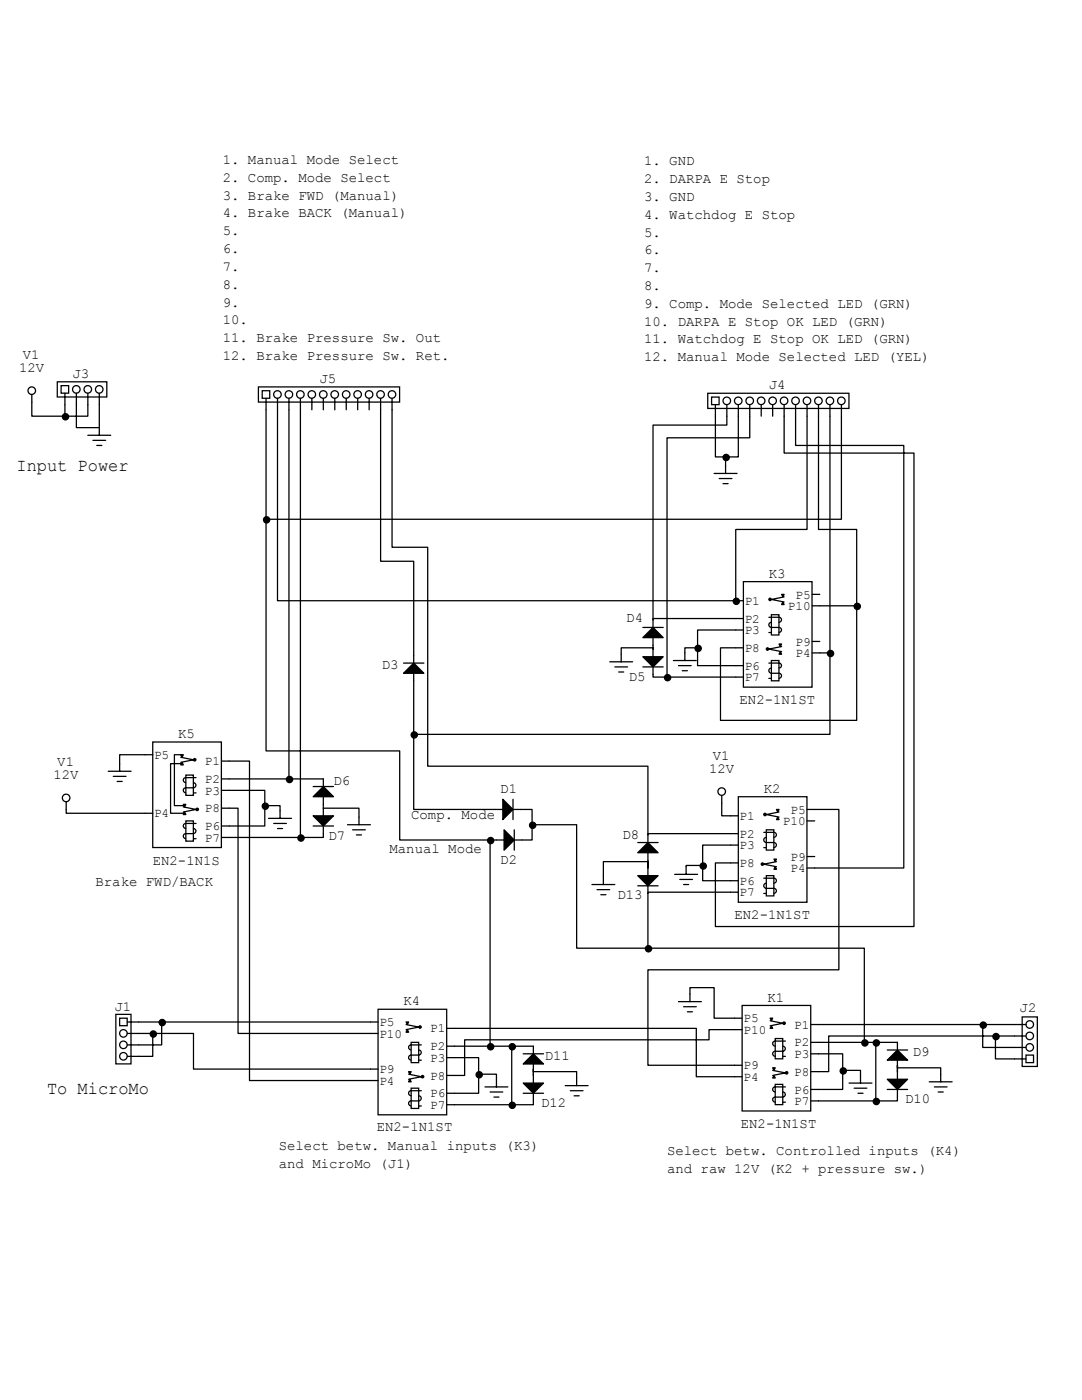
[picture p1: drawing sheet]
<svg xmlns="http://www.w3.org/2000/svg" width="216mm" height="279mm" viewBox="0 0 216 279" stroke-linecap="round" stroke-linejoin="round" font-family="sans-serif">
<path d="M6.3 78.7v1.6M17.5 86.9h4.6M18.5 87.9h2.6M19.3 88.9h1M19.8 85.3v1.6" fill="none" stroke="#000" stroke-width=".25"/>
<g fill="#fff" stroke="#000" stroke-width=".25">
<path d="M11.4 76.2h9.9v3h-9.9z" fill-rule="evenodd"/>
<path d="M12.2 77h1.5v1.5h-1.5z" fill-rule="evenodd"/>
<circle cx="6.3" cy="78" r=".76"/>
<circle cx="15.2" cy="77.7" r=".76"/>
<circle cx="17.5" cy="77.7" r=".76"/>
<circle cx="19.8" cy="77.7" r=".76"/>
</g>
<path d="M13 78.5v2.3M15.2 78.5v2.3M17.5 78.5v2.3M19.8 78.5v2.3" fill="none" stroke="#000" stroke-width=".25"/>
<path d="M30.5 148.1h13.7v21h-13.7z" fill-rule="evenodd" fill="#fff" stroke="#000" stroke-width=".25"/>
<path d="M36.1 151.1l2.5 .5-2.5 .5" fill="none" stroke="#fff" stroke-width=".25"/>
<g fill="#000" stroke="#000" stroke-width=".25">
<path d="M36.1 150.6h.5l-.3 .5z" fill-rule="evenodd"/>
<path d="M36.3 152.1l.3 .6h-.5z" fill-rule="evenodd"/>
<circle cx="38.9" cy="151.6" r=".24"/>
</g>
<path d="M36.1 151.1l2.5 .5-2.5 .5" fill="none" stroke="#000" stroke-width=".25"/>
<path d="M37.1 154.7h1.5v4h-1.5z" fill-rule="evenodd" fill="#fff" stroke="#000" stroke-width=".25"/>
<path d="M38.6 156.2a.5 .5 0 0 1 .5 .5 .5 .5 0 0 1-.5 .5M38.6 157.2h-1.5a.5 .5 0 0 0-.5 .5 .5 .5 0 0 0 .5 .5M38.6 158.2h.5M39.1 155.2h-2a.5 .5 0 0 0-.5 .5 .5 .5 0 0 0 .5 .5" fill="none" stroke="#000" stroke-width=".25"/>
<path d="M37.1 163.8h1.5v4.1h-1.5z" fill-rule="evenodd" fill="#fff" stroke="#000" stroke-width=".25"/>
<g fill="none" stroke="#000" stroke-width=".25">
<path d="M29 150.6h1.5M36.3 150.6h-1.5v10.2h2M36.3 152.4h-2.3v9.9h2.8M44.2 151.9h1.5M44.2 157.7h1.5M44.2 155.4h1.5M29 162.3h1.5M36.6 161l2.5 .5-2.5 .6M38.6 165.4a.5 .5 0 0 1 .5 .5 .5 .5 0 0 1-.5 .4l-1.5 .1a.5 .5 0 0 0-.5 .5 .5 .5 0 0 0 .5 .5M38.6 167.4h.5M39.1 164.3h-2a.5 .5 0 0 0-.5 .5 .5 .5 0 0 0 .5 .5M44.2 161.3h1.5"/>
<path d="M44.2 164.8h1.5M44.2 167.1h1.5"/>
</g>
<path d="M36.6 161l2.5 .5-2.5 .6" fill="none" stroke="#fff" stroke-width=".25"/>
<g fill="#000" stroke="#000" stroke-width=".25">
<path d="M36.6 160.5h.5l-.3 .5z" fill-rule="evenodd"/>
<path d="M36.8 162.1l.3 .5h-.5z" fill-rule="evenodd"/>
<circle cx="39.4" cy="161.5" r=".24"/>
</g>
<g fill="#fff" stroke="#000" stroke-width=".25">
<path d="M51.6 77.2h28.1v3h-28.1z" fill-rule="evenodd"/>
<path d="M52.3 78h1.5v1.5h-1.5z" fill-rule="evenodd"/>
<circle cx="55.4" cy="78.7" r=".76"/>
<circle cx="57.6" cy="78.7" r=".76"/>
<circle cx="59.9" cy="78.7" r=".76"/>
<circle cx="62.2" cy="78.7" r=".76"/>
<circle cx="64.5" cy="78.7" r=".76"/>
<circle cx="66.8" cy="78.7" r=".76"/>
<circle cx="69.1" cy="78.7" r=".76"/>
<circle cx="71.4" cy="78.7" r=".76"/>
<circle cx="73.6" cy="78.7" r=".76"/>
<circle cx="75.9" cy="78.7" r=".76"/>
<circle cx="78.2" cy="78.7" r=".76"/>
</g>
<path d="M53.1 79.5v2.3M55.4 79.5v2.3M57.7 79.5v2.3M59.9 79.5v2.3M62.2 79.5v2.3M64.5 79.5v2.3M66.8 79.5v2.3M69.1 79.5v2.3M71.4 79.5v2.3M73.7 79.5v2.3M75.9 79.5v2.3M78.2 79.5v2.3" fill="none" stroke="#000" stroke-width=".25"/>
<g fill="#fff" stroke="#000" stroke-width=".25">
<path d="M141.2 78.5h28.2v3h-28.2z" fill-rule="evenodd"/>
<path d="M142 79.2h1.5v1.6h-1.5z" fill-rule="evenodd"/>
<circle cx="145" cy="80" r=".76"/>
<circle cx="147.3" cy="80" r=".76"/>
<circle cx="149.6" cy="80" r=".76"/>
<circle cx="151.9" cy="80" r=".76"/>
<circle cx="154.2" cy="80" r=".76"/>
<circle cx="156.4" cy="80" r=".76"/>
<circle cx="158.7" cy="80" r=".76"/>
<circle cx="161" cy="80" r=".76"/>
<circle cx="163.3" cy="80" r=".76"/>
<circle cx="165.6" cy="80" r=".76"/>
<circle cx="167.9" cy="80" r=".76"/>
</g>
<g fill="none" stroke="#000" stroke-width=".25">
<path d="M142.7 80.8v2.3M145 80.8v2.3M147.3 80.8v2.3M149.6 80.8v2.3M151.9 80.8v2.3M154.2 80.8v2.3M156.5 80.8v2.3M158.7 80.8v2.3M161 80.8v2.3M163.3 80.8v2.3M165.6 80.8v2.3M167.9 80.8v2.3"/>
<path d="M169.4 216.2h4.6M170.4 217.2h2.6M171.2 218.2h1M171.7 214.6v1.6M177 217.4h4.1M177 209.5h4.1M179.1 208v1.5M179.1 211.6v1.5M179.1 213.9v1.5M179.1 217.4v1.5M185.4 215.9h4.6M186.4 216.9h2.6"/>
<path d="M187.2 217.9h1M187.7 214.4v1.5"/>
</g>
<g fill="#000" stroke="#000" stroke-width=".25">
<path d="M177 215.4h4.1l-2 2z" fill-rule="evenodd"/>
<path d="M177 211.6l2.1-2.1 2 2.1z" fill-rule="evenodd"/>
</g>
<g fill="#fff" stroke="#000" stroke-width=".25">
<path d="M204 202.9h3v9.9h-3z" fill-rule="evenodd"/>
<path d="M204.7 210.6h1.5v1.5h-1.5z" fill-rule="evenodd"/>
<circle cx="205.5" cy="209" r=".76"/>
<circle cx="205.5" cy="206.7" r=".76"/>
<circle cx="205.5" cy="204.5" r=".76"/>
</g>
<path d="M202.4 211.3h2.3M202.4 209h2.3M202.4 206.8h2.3M202.4 204.5h2.3" fill="none" stroke="#000" stroke-width=".25"/>
<path d="M148.1 200.7h13.7v21h-13.7z" fill-rule="evenodd" fill="#fff" stroke="#000" stroke-width=".25"/>
<path d="M153.7 203.7l2.5 .5-2.5 .5" fill="none" stroke="#fff" stroke-width=".25"/>
<g fill="#000" stroke="#000" stroke-width=".25">
<path d="M153.7 203.2h.5l-.3 .5z" fill-rule="evenodd"/>
<path d="M153.9 204.7l.3 .5h-.5z" fill-rule="evenodd"/>
<circle cx="156.5" cy="204.2" r=".24"/>
</g>
<path d="M153.7 203.7l2.5 .5-2.5 .5" fill="none" stroke="#000" stroke-width=".25"/>
<path d="M154.7 207.3h1.5v4h-1.5z" fill-rule="evenodd" fill="#fff" stroke="#000" stroke-width=".25"/>
<path d="M154.7 207.8a.5 .5 0 0 0-.5 .5 .5 .5 0 0 0 .5 .5M154.7 209.8a.5 .5 0 0 0-.5 .5 .5 .5 0 0 0 .5 .5M154.7 207.8h2M154.7 209.8h1.5M156.2 208.8a.5 .5 0 0 1 .5 .5 .5 .5 0 0 1-.5 .5M156.2 210.8h.5" fill="none" stroke="#000" stroke-width=".25"/>
<path d="M154.7 216.4h1.5v4.1h-1.5z" fill-rule="evenodd" fill="#fff" stroke="#000" stroke-width=".25"/>
<g fill="none" stroke="#000" stroke-width=".25">
<path d="M96.8 216.9h4.5M97.8 217.9h2.5M98.6 218.9h1M99.1 215.4v1.5M104.4 210.3h4.1M104.4 218.2h4.1M106.4 208.8v1.5M106.4 212.3v1.6M106.4 214.6v1.6M106.4 218.2v1.5M112.8 216.7h4.5M113.8 217.7h2.5"/>
<path d="M114.6 218.7h1M115.1 215.1v1.6M146.6 214.9h1.5M146.6 203.2h1.5M146.6 212.6h1.5M146.6 205.5h1.5M154.2 213.6l2.5 .5-2.5 .5M154.7 216.9a.5 .5 0 0 0-.5 .5 .5 .5 0 0 0 .5 .5M154.7 218.9a.5 .5 0 0 0-.5 .5 .5 .5 0 0 0 .5 .5M154.7 216.9h2M156.2 217.9a.5 .5 0 0 1 .5 .5 .5 .5 0 0 1-.5 .5h-1.5M156.2 220h.5"/>
<path d="M161.8 204.5h1.5M161.8 210.3h1.5M161.8 213.9h1.5M161.8 217.4h1.5M161.8 219.7h1.5M161.8 208h1.5"/>
</g>
<path d="M154.2 213.6l2.5 .5-2.5 .5" fill="none" stroke="#fff" stroke-width=".25"/>
<g fill="#000" stroke="#000" stroke-width=".25">
<path d="M104.4 216.2h4.1l-2.1 2z" fill-rule="evenodd"/>
<path d="M106.4 210.3l2.1 2h-4.1z" fill-rule="evenodd"/>
<path d="M154.2 213.1h.5l-.3 .5z" fill-rule="evenodd"/>
<path d="M154.4 214.6l.3 .5h-.5z" fill-rule="evenodd"/>
<circle cx="157" cy="214.1" r=".24"/>
</g>
<path d="M75.4 201.4h13.7v21.1h-13.7z" fill-rule="evenodd" fill="#fff" stroke="#000" stroke-width=".25"/>
<path d="M81 204.5l2.6 .5-2.6 .5" fill="none" stroke="#fff" stroke-width=".25"/>
<g fill="#000" stroke="#000" stroke-width=".25">
<path d="M81 204h.5l-.2 .5z" fill-rule="evenodd"/>
<path d="M81.3 205.5l.2 .5h-.5z" fill-rule="evenodd"/>
<circle cx="83.8" cy="205" r=".24"/>
</g>
<path d="M81 204.5l2.6 .5-2.6 .5" fill="none" stroke="#000" stroke-width=".25"/>
<path d="M82 208h1.5v4.1h-1.5z" fill-rule="evenodd" fill="#fff" stroke="#000" stroke-width=".25"/>
<path d="M82 208.5a.5 .5 0 0 0-.5 .5 .5 .5 0 0 0 .5 .5M82 210.6a.5 .5 0 0 0-.5 .5 .5 .5 0 0 0 .5 .5M82 208.5h2.1M83.5 209.5a.5 .5 0 0 1 .6 .5 .5 .5 0 0 1-.6 .5l-1.5 .1M83.6 211.6h.5" fill="none" stroke="#000" stroke-width=".25"/>
<path d="M82 217.2h1.5v4h-1.5z" fill-rule="evenodd" fill="#fff" stroke="#000" stroke-width=".25"/>
<g fill="none" stroke="#000" stroke-width=".25">
<path d="M144 158.8v1.5M135.4 199.9h4.6M137.7 198.4v1.5M73.9 215.6h1.5M73.9 204h1.5M73.9 213.4h1.5M73.9 206.2h1.5M81.5 214.4l2.6 .5-2.6 .5M82 217.7a.5 .5 0 0 0-.5 .5 .5 .5 0 0 0 .5 .5M82 219.7a.5 .5 0 0 0-.5 .5 .5 .5 0 0 0 .5 .5M82 217.7h2.1M83.5 218.7a.5 .5 0 0 1 .6 .5 .5 .5 0 0 1-.6 .5h-1.5"/>
<path d="M89.2 205.2h1.5M89.2 211.1h1.5M89.2 214.6h1.5M89.2 218.2h1.5M89.2 208.8h1.5M136.4 200.9h2.5M137.2 201.9h1M83.6 220.7h.5M89.2 220.5h1.5"/>
</g>
<path d="M81.5 214.4l2.6 .5-2.6 .5" fill="none" stroke="#fff" stroke-width=".25"/>
<g fill="#000" stroke="#000" stroke-width=".25">
<path d="M81.5 213.9h.5l-.2 .5z" fill-rule="evenodd"/>
<path d="M81.8 215.4l.2 .5h-.5z" fill-rule="evenodd"/>
<circle cx="84.3" cy="214.9" r=".24"/>
</g>
<circle cx="144" cy="158" r=".76" fill="#fff" stroke="#000" stroke-width=".25"/>
<g fill="none" stroke="#000" stroke-width=".25">
<path d="M118.1 176.5h4.6M119.1 177.5h2.6M119.9 178.6h1M120.4 175v1.5M127.3 176.8h4M127.3 168.1h4M129.3 166.6v1.5M129.3 170.2v1.5M129.3 173.2v1.6M129.3 176.8v1.5M134.6 174.5h4.6M135.6 175.5h2.6"/>
<path d="M136.4 176.5h1M136.9 173v1.5"/>
</g>
<g fill="#000" stroke="#000" stroke-width=".25">
<path d="M127.3 174.8h4l-2 2z" fill-rule="evenodd"/>
<path d="M127.3 170.2l2-2.1 2 2.1z" fill-rule="evenodd"/>
</g>
<path d="M147.3 159h13.7v21.1h-13.7z" fill-rule="evenodd" fill="#fff" stroke="#000" stroke-width=".25"/>
<path d="M155.4 162.1l-2.5 .5 2.5 .5" fill="none" stroke="#fff" stroke-width=".25"/>
<g fill="#000" stroke="#000" stroke-width=".25">
<path d="M154.9 161.5h.5l-.2 .6z" fill-rule="evenodd"/>
<path d="M155.2 163.1l.2 .5h-.5z" fill-rule="evenodd"/>
<circle cx="152.6" cy="162.5" r=".24"/>
</g>
<path d="M155.4 162.1l-2.5 .5 2.5 .5" fill="none" stroke="#000" stroke-width=".25"/>
<path d="M152.9 165.6h1.5v4.1h-1.5z" fill-rule="evenodd" fill="#fff" stroke="#000" stroke-width=".25"/>
<path d="M152.4 166.1h2M152.4 169.2h.5M152.9 167.1a.5 .5 0 0 0-.5 .5 .5 .5 0 0 0 .5 .5M152.9 168.1h1.5M154.4 166.1a.5 .5 0 0 1 .5 .5 .5 .5 0 0 1-.5 .5M154.4 168.1a.5 .5 0 0 1 .5 .5 .5 .5 0 0 1-.5 .5" fill="none" stroke="#000" stroke-width=".25"/>
<path d="M152.9 174.8h1.5v4h-1.5z" fill="#fff"/>
<g fill="none" stroke="#000" stroke-width=".25">
<path d="M62.5 157h4M64.5 155.4v1.6M64.5 159v1.5M102.4 159.5v4.1M53.6 163.3h4.6M54.6 164.3h2.5M55.4 165.4h1M55.9 161.8v1.5M62.5 164.8h4M64.5 161.3v1.5M64.5 164.8v1.6M69.3 164.6h4.6"/>
<path d="M70.4 165.6h2.5M71.1 166.6h1M71.6 163.1v1.5M98.8 161.5h1.5M99.1 167.6h1.5M102.4 161.5h1.5M102.6 165.6v4.1M102.6 167.6h1.5M145.8 162.8h1.5M145.8 168.7h1.5M145.8 172.2h1.5M145.8 175.8h1.5"/>
<path d="M145.8 178.1h1.5M145.8 166.4h1.5M152.4 175.3h2M152.4 178.3h.5M152.9 176.3a.5 .5 0 0 0-.5 .5 .5 .5 0 0 0 .5 .5h1.5M152.9 174.8h1.5v4h-1.5zM154.4 175.3a.5 .5 0 0 1 .5 .5 .5 .5 0 0 1-.5 .5M154.4 177.3a.5 .5 0 0 1 .5 .5 .5 .5 0 0 1-.5 .5M154.9 172l-2.5 .5 2.5 .5M161 173.2h1.6M161 161.5h1.6M161 170.9h1.6"/>
<path d="M161 163.8h1.6"/>
</g>
<path d="M154.9 172l-2.5 .5 2.5 .5" fill="none" stroke="#fff" stroke-width=".25"/>
<g fill="#000" stroke="#000" stroke-width=".25">
<path d="M64.5 157l2 2h-4z" fill-rule="evenodd"/>
<path d="M62.5 162.8h4l-2 2z" fill-rule="evenodd"/>
<path d="M100.3 159.5l2.1 2-2.1 2.1z" fill-rule="evenodd"/>
<path d="M100.6 165.6l2 2-2 2.1z" fill-rule="evenodd"/>
<path d="M154.4 171.4h.5l-.2 .6z" fill-rule="evenodd"/>
<path d="M154.7 173l.2 .5h-.5z" fill-rule="evenodd"/>
<circle cx="152.1" cy="172.5" r=".24"/>
</g>
<g fill="#fff" stroke="#000" stroke-width=".25">
<path d="M23.1 202.4h3v9.9h-3z" fill-rule="evenodd"/>
<path d="M23.9 203.2h1.5v1.5h-1.5z" fill-rule="evenodd"/>
<circle cx="24.6" cy="206.2" r=".76"/>
<circle cx="24.6" cy="208.5" r=".76"/>
<circle cx="24.6" cy="210.8" r=".76"/>
</g>
<path d="M21.6 153.9h4.6M22.6 154.9h2.5M23.4 156h1M23.9 152.4v1.5M13.2 160v1.5M25.4 204h2.3M25.4 206.2h2.3M25.4 208.5h2.3M25.4 210.8h2.3" fill="none" stroke="#000" stroke-width=".25"/>
<g fill="#fff" stroke="#000" stroke-width=".25">
<path d="M148.3 116.1h13.7v21h-13.7z" fill-rule="evenodd"/>
<circle cx="13.2" cy="159.2" r=".76"/>
</g>
<path d="M156.5 119.1l-2.6 .5 2.6 .5" fill="none" stroke="#fff" stroke-width=".25"/>
<g fill="#000" stroke="#000" stroke-width=".25">
<path d="M156 118.6h.5l-.3 .5z" fill-rule="evenodd"/>
<path d="M156.2 120.1l.3 .6h-.5z" fill-rule="evenodd"/>
<circle cx="153.7" cy="119.6" r=".24"/>
</g>
<path d="M156.5 119.1l-2.6 .5 2.6 .5" fill="none" stroke="#000" stroke-width=".25"/>
<path d="M153.9 122.7h1.5v4h-1.5z" fill-rule="evenodd" fill="#fff" stroke="#000" stroke-width=".25"/>
<path d="M153.4 123.2h2a.5 .5 0 0 1 .5 .5 .5 .5 0 0 1-.5 .5M153.4 126.2h.5M153.9 124.2a.5 .5 0 0 0-.5 .5 .5 .5 0 0 0 .5 .5M153.9 125.2h1.5a.5 .5 0 0 1 .5 .5 .5 .5 0 0 1-.5 .5" fill="none" stroke="#000" stroke-width=".25"/>
<path d="M153.9 131.8h1.5v4.1h-1.5z" fill-rule="evenodd" fill="#fff" stroke="#000" stroke-width=".25"/>
<g fill="none" stroke="#000" stroke-width=".25">
<path d="M6.3 80.3v2.8h6.7v-2.3M15.2 80.8v4.5h4.6v-4.5M17.5 80.8v2.3h-4.5M53.1 81.8v68.1h26.7v17.7h19.3M55.4 81.8v38.1h91.4M57.7 81.8v73.6M59.9 81.8v85.3M75.9 81.8v30.2h6.6v20.3M78.2 81.8v27.4h7.1v43.7h44v13.7v-.2h16.5M142.5 94.5h4.6M142.7 83.1v8.1h4.6v-8.1M143.5 95.5h2.5"/>
<path d="M144.3 96.5h1M144.8 91.2v3.3M145 83.1v1.7h-14.7v38.9M149.6 83.1v4.3h-16.5v47.7M156.5 83.1v7.3h25.9v94.5h-39.7v-12.7h3.1M158.7 83.1v5.8h21.6v84.3h-17.7M161 83.1v22.6h-14.2v14.2M163.3 83.1v22.6h7.6v15.2M165.6 83.1v47.2M167.9 83.1v20.5h-114.8M146.8 119.9h1.5M162.1 118.6h1.5"/>
<path d="M80.5 132.3h4.1M82.5 134.4v12.2M121.7 132.1h4.5M122.7 133.1h2.5M123.4 134.1h1.1M128.3 125.2h4M128.3 133.1h4M130.3 129.5v-.2h-6.3v2.8M130.3 133.1v2h18M130.3 123.7v1.5M130.3 127.3v3.8M134.4 131.8h4.5"/>
<path d="M135.4 132.8h2.5M136.1 133.9h1.1M139.2 129.3h-2.5v2.5M148.3 125.7h-9.1v7.1h9.1M148.3 123.4h-18v.3M153.4 132.3h2a.5 .5 0 0 1 .5 .5 .5 .5 0 0 1-.5 .5M153.4 135.4h.5M153.9 133.3a.5 .5 0 0 0-.5 .5 .5 .5 0 0 0 .5 .5M153.9 134.4h1.5a.5 .5 0 0 1 .5 .5 .5 .5 0 0 1-.5 .5M156 129l-2.6 .5 2.6 .5M162.1 130.3h3.5v16.3h-83.1v14.9h16.3M162.1 120.9h8.8v22.9h-27.1v-14.5h4.5"/>
<path d="M162.1 128h1.5M29 150.6h-5.1v1.8M45.7 151.9h4.1v63.7h24.1M45.7 157.7h7.1v7.1h-7.1M45.7 155.4h18.8M13.2 161.5v.8h15.8M45.7 161.3h1.8v44.9h26.4M52.8 160.8h3.1v1M64.5 160.5v.8h7.1v1.8M64.5 166.4v.7h-18.8M97.8 167.6v41.2M103.9 161.5h2.3v6.1h-2.1"/>
<path d="M106.2 164.6h8.9v24.6h57.4v18.8M129.3 171.7v1.5v-1.2h-8.9v3M140.2 172.7h-3.3v.3M144 160.3v2.5h1.8M145.8 168.7h-5.6v7.1h5.6M145.8 178.1h-16.5v11.1M162.6 161.5h4.8v32h-38.1v19.1h17.3M137.7 198.4v-1.3h4.8v6.1h4.1M27.7 206.2h2.8v4.6h-2.8M27.7 204h4.6v4.5h-4.6M30.5 206.2h8.1v7.2h35.3M32.3 204h41.6"/>
<path d="M90.7 205.2h48.2v9.7h7.7M90.7 211.1h4.8v7.1h-4.8M90.7 208.8h15.7M95.5 214.4h3.6v1M102.1 208.8v11.7M106.4 213.9v-.5v1.2v-.7h8.7v1.2M106.4 219.7v.8h-15.7M146.6 205.5h-5.1v2h-48.8v7.1h-2M163.3 210.3h4.8v7.1h-4.8M163.3 204.5h32.8M163.3 208h15.8M168.1 213.6h3.6v1"/>
<path d="M174.8 208v11.7M179.1 213.1v-.5v1.3v-.8h8.6v1.3M179.1 218.9v.8h-15.8M198.6 206.8h-33.2v7.1h-2.1M202.4 204.5h-6.3v4.5h6.3M202.4 206.8h-3.8v4.5h3.8"/>
</g>
<path d="M156 129l-2.6 .5 2.6 .5" fill="none" stroke="#fff" stroke-width=".25"/>
<g fill="#000" stroke="#000" stroke-width=".25">
<path d="M82.5 132.3l2.1 2.1h-4.1z" fill-rule="evenodd"/>
<path d="M130.3 125.2l2 2.1h-4z" fill-rule="evenodd"/>
<path d="M128.3 131.1h4l-2 2z" fill-rule="evenodd"/>
<path d="M155.4 128.5h.6l-.3 .5z" fill-rule="evenodd"/>
<path d="M155.7 130l.3 .6h-.6z" fill-rule="evenodd"/>
<circle cx="13.1" cy="83.2" r=".62"/>
<circle cx="144.9" cy="91.3" r=".62"/>
<circle cx="53.2" cy="103.7" r=".62"/>
<circle cx="133.2" cy="135.2" r=".62"/>
<circle cx="139.3" cy="129.4" r=".62"/>
<circle cx="146.9" cy="120" r=".62"/>
<circle cx="153.2" cy="129.5" r=".24"/>
<circle cx="165.7" cy="130.4" r=".62"/>
<circle cx="171.1" cy="121" r=".62"/>
<circle cx="57.8" cy="155.6" r=".62"/>
<circle cx="82.7" cy="146.7" r=".62"/>
<circle cx="52.9" cy="160.9" r=".62"/>
<circle cx="60.1" cy="167.2" r=".62"/>
<circle cx="97.9" cy="167.8" r=".62"/>
<circle cx="106.3" cy="164.7" r=".62"/>
<circle cx="140.3" cy="172.8" r=".62"/>
<circle cx="129.4" cy="189.3" r=".62"/>
<circle cx="30.6" cy="206.4" r=".62"/>
<circle cx="32.4" cy="204.1" r=".62"/>
<circle cx="95.6" cy="214.5" r=".62"/>
<circle cx="97.9" cy="208.9" r=".62"/>
<circle cx="102.2" cy="208.9" r=".62"/>
<circle cx="168.3" cy="213.7" r=".62"/>
<circle cx="172.6" cy="208.1" r=".62"/>
<circle cx="174.9" cy="219.8" r=".62"/>
<circle cx="174.9" cy="208.1" r=".62"/>
<circle cx="196.2" cy="204.6" r=".62"/>
<circle cx="198.7" cy="206.9" r=".62"/>
<circle cx="102.2" cy="220.6" r=".62"/>
</g>
<g font-size="3.6">
<text x="3.3" y="94">Input Power</text>
<text x="9.4" y="218.4">To MicroMo</text>
</g>
<g font-size="2.8">
<text x="44.4" y="32.7">1. Manual Mode Select</text>
<text x="128.5" y="33">1. GND</text>
<text x="44.4" y="36.3">2. Comp. Mode Select</text>
<text x="44.4" y="39.8">3. Brake FWD (Manual)</text>
<text x="128.5" y="36.5">2. DARPA E Stop</text>
<text x="128.5" y="40.1">3. GND</text>
<text x="44.4" y="43.4">4. Brake BACK (Manual)</text>
<text x="44.4" y="46.9">5.</text>
<text x="128.5" y="43.6">4. Watchdog E Stop</text>
<text x="128.5" y="47.2">5.</text>
<text x="44.4" y="50.5">6.</text>
<text x="128.5" y="50.8">6.</text>
<text x="44.4" y="54.1">7.</text>
<text x="44.4" y="57.6">8.</text>
<text x="128.5" y="54.3">7.</text>
<text x="128.5" y="57.9">8.</text>
<text x="44.4" y="61.2">9.</text>
<text x="44.4" y="64.7">10.</text>
<text x="128.5" y="61.4">9. Comp. Mode Selected LED (GRN)</text>
<text x="128.5" y="65">10. DARPA E Stop OK LED (GRN)</text>
<text x="4.6" y="71.6">V1</text>
<text x="44.4" y="68.3">11. Brake Pressure Sw. Out</text>
<text x="44.4" y="71.8">12. Brake Pressure Sw. Ret.</text>
<text x="128.5" y="68.5">11. Watchdog E Stop OK LED (GRN)</text>
<text x="3.8" y="74.2">12V</text>
<text x="14.5" y="75.4">J3</text>
<text x="63.8" y="76.5">J5</text>
<text x="128.5" y="72.1">12. Manual Mode Selected LED (YEL)</text>
<text x="153.4" y="77.7">J4</text>
<text x="153.4" y="115.3">K3</text>
<text x="125" y="124.2">D4</text>
<text x="76.2" y="133.6">D3</text>
<text x="125.5" y="135.9">D5</text>
<text x="147.6" y="140.5">EN2-1N1ST</text>
<text x="35.6" y="147.3">K5</text>
<text x="10.7" y="155.4">12V</text>
<text x="11.4" y="152.9">V1</text>
<text x="141.5" y="154.2">12V</text>
<text x="142.2" y="151.6">V1</text>
<text x="66.5" y="156.7">D6</text>
<text x="99.8" y="158.2">D1</text>
<text x="152.4" y="158.2">K2</text>
<text x="65.5" y="167.6">D7</text>
<text x="82" y="163.5">Comp. Mode</text>
<text x="124.2" y="167.4">D8</text>
<text x="30.5" y="172.7">EN2-1N1S</text>
<text x="77.7" y="170.1">Manual Mode</text>
<text x="99.8" y="172.5">D2</text>
<text x="19.1" y="176.7">Brake FWD/BACK</text>
<text x="123.2" y="179.3">D13</text>
<text x="146.6" y="183.4">EN2-1N1ST</text>
<text x="22.9" y="201.7">J1</text>
<text x="80.5" y="200.7">K4</text>
<text x="153.2" y="199.9">K1</text>
<text x="203.5" y="201.9">J2</text>
<text x="108.7" y="211.6">D11</text>
<text x="182.1" y="210.8">D9</text>
<text x="107.9" y="221">D12</text>
<text x="180.6" y="220.2">D10</text>
<text x="75.2" y="225.8">EN2-1N1ST</text>
<text x="147.8" y="225">EN2-1N1ST</text>
<text x="55.6" y="229.6">Select betw. Manual inputs (K3)</text>
<text x="55.6" y="233.1">and MicroMo (J1)</text>
<text x="133.1" y="230.6">Select betw. Controlled inputs (K4)</text>
<text x="133.1" y="234.1">and raw 12V (K2 + pressure sw.)</text>
</g>
<g font-size="2.5">
<text x="158.7" y="119.4">P5</text>
<text x="148.6" y="120.7">P1</text>
<text x="148.6" y="124.3">P2</text>
<text x="157.2" y="121.7">P10</text>
<text x="148.6" y="126.6">P3</text>
<text x="148.6" y="130.1">P8</text>
<text x="158.7" y="131.1">P4</text>
<text x="158.7" y="128.8">P9</text>
<text x="148.6" y="133.7">P6</text>
<text x="148.6" y="136">P7</text>
<text x="30.7" y="151.4">P5</text>
<text x="40.9" y="152.7">P1</text>
<text x="40.9" y="158.6">P3</text>
<text x="40.9" y="156.3">P2</text>
<text x="30.7" y="163.1">P4</text>
<text x="40.9" y="162.1">P8</text>
<text x="40.9" y="165.7">P6</text>
<text x="40.9" y="168">P7</text>
<text x="147.6" y="163.6">P1</text>
<text x="147.6" y="167.2">P2</text>
<text x="156.2" y="164.7">P10</text>
<text x="157.7" y="162.4">P5</text>
<text x="147.6" y="169.5">P3</text>
<text x="147.6" y="173">P8</text>
<text x="157.7" y="171.8">P9</text>
<text x="147.6" y="176.6">P6</text>
<text x="147.6" y="178.9">P7</text>
<text x="157.7" y="174.1">P4</text>
<text x="75.7" y="204.8">P5</text>
<text x="75.7" y="207.1">P10</text>
<text x="85.9" y="206.1">P1</text>
<text x="85.9" y="209.6">P2</text>
<text x="148.3" y="204">P5</text>
<text x="148.3" y="206.3">P10</text>
<text x="158.5" y="205.3">P1</text>
<text x="158.5" y="208.9">P2</text>
<text x="75.7" y="214.2">P9</text>
<text x="85.9" y="211.9">P3</text>
<text x="85.9" y="215.5">P8</text>
<text x="148.3" y="215.7">P4</text>
<text x="148.3" y="213.4">P9</text>
<text x="158.5" y="211.1">P3</text>
<text x="158.5" y="214.7">P8</text>
<text x="75.7" y="216.5">P4</text>
<text x="85.9" y="219">P6</text>
<text x="85.9" y="221.3">P7</text>
<text x="158.5" y="218.2">P6</text>
<text x="158.5" y="220.5">P7</text>
</g>
</svg>
